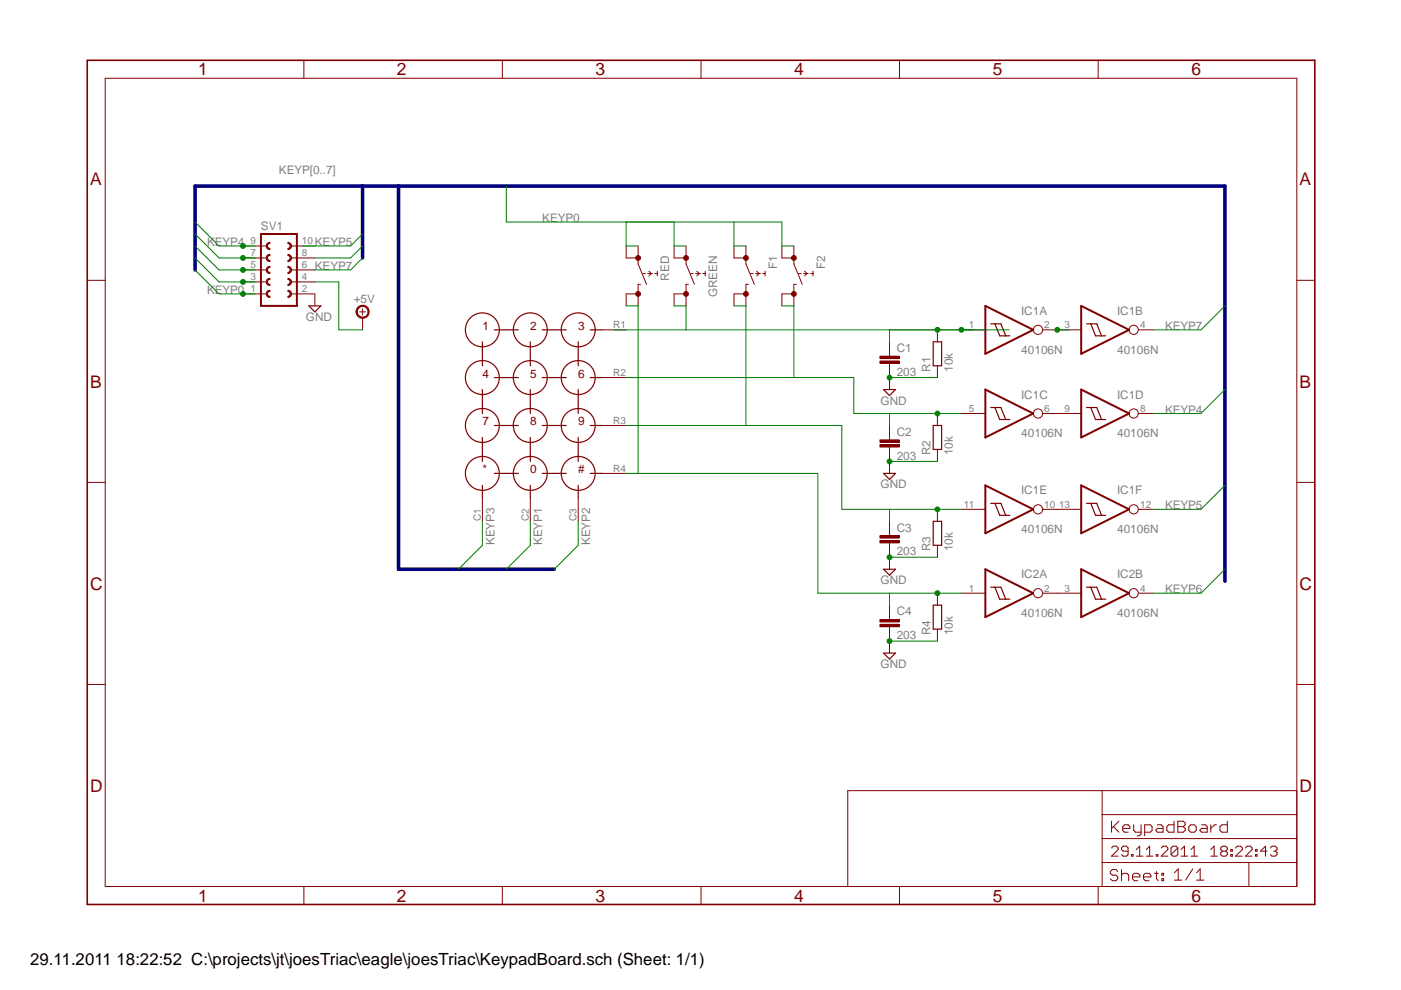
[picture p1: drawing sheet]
<svg xmlns="http://www.w3.org/2000/svg" width="297mm" height="210mm" viewBox="0 0 297 210" stroke-linecap="round" stroke-linejoin="round" font-family="sans-serif">
<g fill="none" stroke="#800000" stroke-width=".25">
<path d="M102.3 72.5v5.1M104.8 69.9h5.1M112.4 72.5v5.1M115 69.9h5.1M122.6 72.5v5.1M125.1 69.9h2.6M102.3 82.6v5.1M102.3 92.8v5M104.8 80.1h5.1M104.8 90.2h5.1M112.4 82.6v5.1M112.4 92.8v5"/>
<path d="M115 80.1h5.1M115 90.2h5.1M122.6 82.6v5.1M122.6 92.8v5M125.1 80.1h2.6M125.1 90.2h2.6M102.3 102.9v2.6M104.8 100.4h5.1M112.4 102.9v2.6M115 100.4h5.1M122.6 102.9v2.6M125.1 100.4h2.6"/>
<circle cx="102.3" cy="69.9" r="3.6"/>
<circle cx="112.4" cy="69.9" r="3.6"/>
<circle cx="122.6" cy="69.9" r="3.6"/>
<circle cx="102.3" cy="80.1" r="3.6"/>
<circle cx="102.3" cy="90.2" r="3.6"/>
<circle cx="112.4" cy="90.2" r="3.6"/>
<circle cx="112.4" cy="80.1" r="3.6"/>
<circle cx="122.6" cy="80.1" r="3.6"/>
<circle cx="122.6" cy="90.2" r="3.6"/>
<circle cx="102.3" cy="100.4" r="3.6"/>
<circle cx="112.4" cy="100.4" r="3.6"/>
<circle cx="122.6" cy="100.4" r="3.6"/>
</g>
<g fill="none" stroke="#800000" stroke-width=".21">
<path d="M22.3 16.6h252.7v171.4h-252.7zM64.4 12.8v3.8M106.5 12.8v3.8M148.6 12.8v3.8M190.7 12.8v3.8M232.8 12.8v3.8M18.5 59.4h3.8M275 59.4h3.8M127.7 69.9h5.1M188.6 72.5v2.5M188.6 77.6v2.5M127.7 80.1h5.1"/>
<path d="M127.7 90.2h5.1M18.5 102.3h3.8M102.3 105.5v5M112.4 105.5v5M122.6 105.5v5M127.7 100.4h5.1M275 102.3h3.8M18.5 145.1h3.8M275 145.1h3.8M233.7 167.6v20.4M233.7 177.8h41.3M233.7 172.7h41.3"/>
<path d="M235.7 174.1v2.3M235.7 179.8l.3-.4h.7l.4 .4v.3l-1.4 1.4h1.4M236.1 175.3l1.1 1.1M237.2 174.1l-1.5 1.5M238 175.6h1.6v-.3l-.4-.4h-.8l-.4 .4v.8l.4 .3h.8M240.4 174.9v1.2l.3 .3h1.2M241.9 174.9v1.9l-.4 .4h-.4M242.7 176.4h1.2l.4-.3v-.8l-.4-.4h-1.2v2.3M245.4 174.9h.8l.4 .4v1.1h-1.2l-.4-.3 .4-.5h1.2M246.2 179.8l.3-.4h.8l.3 .4v.3l-1.4 1.4h1.4M248.9 174.1v2.3h-1.1l-.4-.3v-.8l.4-.4h1.1M249.7 174.1h1.2l.4 .4v.4l-.4 .4 .4 .3v.5l-.4 .3h-1.2z"/>
<path d="M249.7 179.8v1.4l-.4 .3h-.6l-.4-.3M249.7 175.3h1.2M249.7 179.8l-.4-.4h-.6l-.4 .4v1.4M249.7 179.8l-1.4 1.4M252 175.3l.4-.4h.8l.4 .4v.8l-.4 .3h-.8l-.4-.3zM254.8 174.9h.8l.3 .4v1.1h-1.1l-.4-.3 .4-.5h1.1M256.7 174.9v1.5M257.9 174.9h-.4l-.8 .7M260.2 174.1v2.3h-1.1l-.4-.3v-.8l.4-.4h1.1M262 179.8l.3-.4h.7l.4 .4v.3l-1.4 1.4h1.4M264.1 179.8l.3-.4h.7l.4 .4v.3l-1.4 1.4h1.4M269.3 179.8l.4-.4h.7l.4 .4v.3l-.4 .4"/>
<path d="M275 167.6h-95.3v20.4M64.4 188v3.8M106.5 188v3.8M148.6 188v3.8M190.7 188v3.8M232.8 188v3.8M233.7 182.9h41.3M237 184.8l-.4-.4h-.8l-.4 .4v.4l.4 .3h.8l.4 .4v.4l-.4 .4h-.8l-.4-.4M237.8 184.4v2.3M237.8 185.5l.4-.3h.7l.4 .3v1.2M239.2 180.5h-1.1l-.3-.4v-.3l.3-.4h.7l.4 .4v1.4l-.4 .3h-.7l-.3-.3M239.9 181.2h.3v.3h-.3z"/>
<path d="M240.1 185.9h1.6v-.4l-.4-.3h-.8l-.4 .3v.8l.4 .4h.8M240.9 181.5h1.5M240.9 180.1l.7-.7v2.1M242.4 185.9h1.6v-.4l-.4-.3h-.8l-.4 .3v.8l.4 .4h.8M243 181.5h1.4M243 180.1l.8-.7v2.1M244.8 185.2h.8M245.1 181.2h.4v.3h-.4zM245.2 184.8v1.5l.4 .4M246.3 185.2h.4v.3h-.4zM246.3 186.3h.4v.4h-.4zM249 185l.8-.8v2.4"/>
<path d="M249 186.6h1.6M250.4 181.5h1.4M250.4 180.1l.7-.7v2.1M252.5 181.5h1.4M252.5 180.1l.7-.7v2.1M252.9 184.2l-1.5 2.4M253.7 186.6h1.6M253.7 185l.8-.8v2.4M256.7 181.5h1.4M256.7 180.1l.7-.7v2.1M259.2 180.5l-.4-.4v-.3l.4-.4h.7l.3 .4v.3l-.3 .4M259.2 180.5l-.4 .3v.4l.4 .3h.7l.3-.3v-.4l-.3-.3"/>
<path d="M259.2 180.5h.7M260.9 181.2h.4v.3h-.4zM260.9 180.1h.4v.4h-.4zM264.8 182.9v5.1M266.2 181.2h.3v.3h-.3zM266.2 180.1h.3v.4h-.3zM268.6 180.5h-1.4l1.1-1.1v2.1M270 180.5h.4M270.4 180.5l.4 .3v.4l-.4 .3h-.7l-.4-.3"/>
</g>
<path d="M18.5 12.8h260.3v179h-260.3z" fill="none" stroke="#800000" stroke-width=".34"/>
<path d="M186.6 76.5h4v.5h-4z" fill-rule="evenodd" fill="#800000"/>
<path d="M186.6 76.5h4v.5h-4z" fill="none" stroke="#800000" stroke-width=".21"/>
<path d="M186.6 75.5h4v.5h-4z" fill-rule="evenodd" fill="#800000"/>
<path d="M51.5 59.8h5.1M51.5 57.2h5.1M51.5 62.3h5.1M186.6 75.5h4v.5h-4zM188.6 75v.5M188.6 77v.6M198.8 69.9v2.6M198.8 77.6v2.5M188.6 80.1v2.5" fill="none" stroke="#800000" stroke-width=".21"/>
<path d="M197.9 72.5h1.7v5.1h-1.7zM187.3 82.6h2.6l-1.3 1.3z" fill="none" stroke="#800000" stroke-width=".25"/>
<path d="M55.3 64.9h7.6" fill="none" stroke="#800000" stroke-width=".42"/>
<path d="M56.6 56.8l.5-.3h.1v.2a.51 .51 0 0 0-.5 .5 .51 .51 0 0 0 .5 .5v.3a.76 .76 0 0 1-.7-.4 .76 .76 0 0 1 .1-.8z" fill-rule="evenodd" fill="#800000"/>
<path d="M56.6 56.8l.5-.3h.1v.2a.51 .51 0 0 0-.5 .5 .51 .51 0 0 0 .5 .5v.3a.76 .76 0 0 1-.7-.4 .76 .76 0 0 1 .1-.8z" fill="none" stroke="#800000" stroke-width=".21"/>
<path d="M56.6 59.4l.5-.4h.1v.3a.51 .51 0 0 0-.5 .5 .51 .51 0 0 0 .5 .5v.2a.76 .76 0 0 1-.7-.3 .76 .76 0 0 1 .1-.8z" fill-rule="evenodd" fill="#800000"/>
<path d="M56.6 59.4l.5-.4h.1v.3a.51 .51 0 0 0-.5 .5 .51 .51 0 0 0 .5 .5v.2a.76 .76 0 0 1-.7-.3 .76 .76 0 0 1 .1-.8z" fill="none" stroke="#800000" stroke-width=".21"/>
<path d="M56.8 61.6h.4v.2a.51 .51 0 0 0-.5 .5 .51 .51 0 0 0 .5 .5v.3a.79 .79 0 0 1-.7-.6 .79 .79 0 0 1 .3-.9z" fill-rule="evenodd" fill="#800000"/>
<path d="M61.7 59.8h5.1M61.7 57.2h5.1M56.8 61.6h.4v.2a.51 .51 0 0 0-.5 .5 .51 .51 0 0 0 .5 .5v.3a.79 .79 0 0 1-.7-.6 .79 .79 0 0 1 .3-.9zM61.7 62.3h5.1" fill="none" stroke="#800000" stroke-width=".21"/>
<path d="M61 56.5a.76 .76 0 0 1 .8 .7 .76 .76 0 0 1-.8 .8v-.3a.51 .51 0 0 0 .5-.5 .51 .51 0 0 0-.5-.5z" fill-rule="evenodd" fill="#800000"/>
<path d="M61 56.5a.76 .76 0 0 1 .8 .7 .76 .76 0 0 1-.8 .8v-.3a.51 .51 0 0 0 .5-.5 .51 .51 0 0 0-.5-.5z" fill="none" stroke="#800000" stroke-width=".21"/>
<path d="M61 59a.76 .76 0 0 1 .8 .8 .76 .76 0 0 1-.8 .7v-.2a.51 .51 0 0 0 .5-.5 .51 .51 0 0 0-.5-.5z" fill-rule="evenodd" fill="#800000"/>
<path d="M61 59a.76 .76 0 0 1 .8 .8 .76 .76 0 0 1-.8 .7v-.2a.51 .51 0 0 0 .5-.5 .51 .51 0 0 0-.5-.5z" fill="none" stroke="#800000" stroke-width=".21"/>
<path d="M61 61.6a.76 .76 0 0 1 .8 .7 .76 .76 0 0 1-.8 .8v-.3a.51 .51 0 0 0 .5-.5 .51 .51 0 0 0-.5-.5z" fill-rule="evenodd" fill="#800000"/>
<path d="M51.5 54.7h5.1M51.5 52.2h5.1M61 61.6a.76 .76 0 0 1 .8 .7 .76 .76 0 0 1-.8 .8v-.3a.51 .51 0 0 0 .5-.5 .51 .51 0 0 0-.5-.5z" fill="none" stroke="#800000" stroke-width=".21"/>
<path d="M55.3 64.9v-15.3h7.6v15.3" fill="none" stroke="#800000" stroke-width=".42"/>
<path d="M56.6 51.7l.5-.3h.1v.2a.51 .51 0 0 0-.5 .6 .51 .51 0 0 0 .5 .5v.2a.76 .76 0 0 1-.7-.4 .76 .76 0 0 1 .1-.8z" fill-rule="evenodd" fill="#800000"/>
<path d="M56.6 51.7l.5-.3h.1v.2a.51 .51 0 0 0-.5 .6 .51 .51 0 0 0 .5 .5v.2a.76 .76 0 0 1-.7-.4 .76 .76 0 0 1 .1-.8z" fill="none" stroke="#800000" stroke-width=".21"/>
<path d="M56.6 54.3l.5-.4h.1v.3a.51 .51 0 0 0-.5 .5 .51 .51 0 0 0 .5 .5v.3a.76 .76 0 0 1-.7-.4 .76 .76 0 0 1 .1-.8z" fill-rule="evenodd" fill="#800000"/>
<path d="M56.6 54.3l.5-.4h.1v.3a.51 .51 0 0 0-.5 .5 .51 .51 0 0 0 .5 .5v.3a.76 .76 0 0 1-.7-.4 .76 .76 0 0 1 .1-.8zM61.7 54.7h5.1M61.7 52.2h5.1" fill="none" stroke="#800000" stroke-width=".21"/>
<path d="M61 51.4a.76 .76 0 0 1 .8 .8 .76 .76 0 0 1-.8 .7v-.2a.51 .51 0 0 0 .5-.5 .51 .51 0 0 0-.5-.6z" fill-rule="evenodd" fill="#800000"/>
<path d="M61 51.4a.76 .76 0 0 1 .8 .8 .76 .76 0 0 1-.8 .7v-.2a.51 .51 0 0 0 .5-.5 .51 .51 0 0 0-.5-.6z" fill="none" stroke="#800000" stroke-width=".21"/>
<path d="M61 53.9a.76 .76 0 0 1 .8 .8 .76 .76 0 0 1-.8 .8v-.3a.51 .51 0 0 0 .5-.5 .51 .51 0 0 0-.5-.5z" fill-rule="evenodd" fill="#800000"/>
<path d="M61 53.9a.76 .76 0 0 1 .8 .8 .76 .76 0 0 1-.8 .8v-.3a.51 .51 0 0 0 .5-.5 .51 .51 0 0 0-.5-.5zM66.8 62.3v2.6M76.9 67.4v2.5" fill="none" stroke="#800000" stroke-width=".21"/>
<path d="M65.5 64.9h2.5l-1.2 1.2z" fill="none" stroke="#800000" stroke-width=".25"/>
<path d="M75.8 65.2a1.4 1.4 0 0 1 2.2 .1 1.4 1.4 0 0 1-.7 2.1 1.4 1.4 0 0 1-1.8-1.3h.2a1.15 1.15 0 0 1 1.6-1.1 1.15 1.15 0 0 1 .4 1.9 1.15 1.15 0 0 1-1.9-.4l-.1-.4h-.2z" fill-rule="evenodd" fill="#800000"/>
<path d="M132.8 52.2v2.5h2.5v-2.5M135.3 56l1.8 4.3M136.3 58h.5M137.3 58h1M137.6 57.5l.5 .5-.5 .5M138.8 58h.6M139.4 57.5v1M75.8 65.2a1.4 1.4 0 0 1 2.2 .1 1.4 1.4 0 0 1-.7 2.1 1.4 1.4 0 0 1-1.8-1.3h.2a1.15 1.15 0 0 1 1.6-1.1 1.15 1.15 0 0 1 .4 1.9 1.15 1.15 0 0 1-1.9-.4l-.1-.4h-.2zM76.2 66.1h1.3M76.9 65.5v1.3M132.8 64.9v-2.6h2.5v2.6M135.3 60.3h.5" fill="none" stroke="#800000" stroke-width=".21"/>
<circle cx="135.3" cy="54.7" r=".51" fill="#800000"/>
<g fill="none" stroke="#800000" stroke-width=".21">
<path d="M135.3 54.7v1.3M135.3 60.3v2"/>
<circle cx="135.3" cy="54.7" r=".51"/>
</g>
<circle cx="135.3" cy="62.3" r=".51" fill="#800000"/>
<g fill="none" stroke="#800000" stroke-width=".21">
<path d="M142.9 52.2v2.5h2.6v-2.5M145.5 56l1.7 4.3M146.5 58h.5M147.5 58h1M147.7 57.5l.5 .5-.5 .5M149 58h.5M149.5 57.5v1M142.9 64.9v-2.6h2.6v2.6M145.5 60.3h.5"/>
<circle cx="135.3" cy="62.3" r=".51"/>
</g>
<circle cx="145.4" cy="54.7" r=".51" fill="#800000"/>
<g fill="none" stroke="#800000" stroke-width=".21">
<path d="M145.5 54.7v1.3M145.5 60.3v2"/>
<circle cx="145.4" cy="54.7" r=".51"/>
</g>
<circle cx="145.4" cy="62.3" r=".51" fill="#800000"/>
<g fill="none" stroke="#800000" stroke-width=".21">
<path d="M188.6 90.2v2.6M188.6 95.3v2.5"/>
<circle cx="145.4" cy="62.3" r=".51"/>
</g>
<path d="M186.6 94.3h4v.5h-4z" fill-rule="evenodd" fill="#800000"/>
<path d="M186.6 94.3h4v.5h-4z" fill="none" stroke="#800000" stroke-width=".21"/>
<path d="M186.6 93.3h4v.5h-4z" fill-rule="evenodd" fill="#800000"/>
<path d="M186.6 93.3h4v.5h-4zM188.6 92.8v.5M188.6 94.8v.5M188.6 97.8v2.6M198.8 87.7v2.5M198.8 95.3v2.5M188.6 110.5v2.6M188.6 115.6v2.6" fill="none" stroke="#800000" stroke-width=".21"/>
<path d="M197.9 90.2h1.7v5.1h-1.7zM187.3 100.4h2.6l-1.3 1.2z" fill="none" stroke="#800000" stroke-width=".25"/>
<path d="M186.6 114.6h4v.5h-4z" fill-rule="evenodd" fill="#800000"/>
<path d="M186.6 114.6h4v.5h-4z" fill="none" stroke="#800000" stroke-width=".21"/>
<path d="M186.6 113.6h4v.5h-4z" fill-rule="evenodd" fill="#800000"/>
<path d="M186.6 113.6h4v.5h-4zM188.6 113.1v.5M188.6 115.1v.5M188.6 118.2v2.5M198.8 108v2.5M198.8 115.6v2.6M188.6 128.3v2.6M188.6 133.4v2.5" fill="none" stroke="#800000" stroke-width=".21"/>
<path d="M197.9 110.5h1.7v5.1h-1.7zM187.3 120.7h2.6l-1.3 1.3z" fill="none" stroke="#800000" stroke-width=".25"/>
<path d="M186.6 132.4h4v.5h-4z" fill-rule="evenodd" fill="#800000"/>
<path d="M186.6 132.4h4v.5h-4z" fill="none" stroke="#800000" stroke-width=".21"/>
<path d="M186.6 131.4h4v.5h-4z" fill-rule="evenodd" fill="#800000"/>
<g fill="none" stroke="#800000" stroke-width=".21">
<path d="M155.6 52.2v2.5h2.6v-2.5M158.2 56l1.7 4.3M159.2 58h.5M160.2 58h1M160.4 57.5l.5 .5-.5 .5M161.7 58h.5M162.2 57.5v1M155.6 64.9v-2.6h2.6v2.6M158.2 60.3h.5M203.8 69.9h5.1M221.1 69.9h8.1M241.4 69.9h3.1"/>
<path d="M203.8 87.7h5.1M221.1 87.7h8.1M241.4 87.7h3.1M203.8 108h5.1M221.1 108h8.1M241.4 108h3.1M186.6 131.4h4v.5h-4zM188.6 130.9v.5M188.6 132.9v.5M188.6 135.9v2.6M198.8 125.8v2.5M198.8 133.4v2.5"/>
<path d="M203.8 125.8h5.1M221.1 125.8h8.1M241.4 125.8h3.1"/>
<circle cx="220.1" cy="69.9" r=".98"/>
<circle cx="240.4" cy="69.9" r=".98"/>
<circle cx="220.1" cy="87.7" r=".98"/>
<circle cx="240.4" cy="87.7" r=".98"/>
<circle cx="220.1" cy="108" r=".98"/>
<circle cx="240.4" cy="108" r=".98"/>
<circle cx="220.1" cy="125.8" r=".98"/>
<circle cx="240.4" cy="125.8" r=".98"/>
</g>
<g fill="none" stroke="#800000" stroke-width=".25">
<path d="M210.1 68.7h2.1l1 2.5M210.9 68.7l1.1 2.5h2.1M230.4 68.7h2.1l1 2.5M231.3 68.7l1 2.5h2.1M210.1 86.4h2.1l1 2.5M210.9 86.4l1.1 2.5h2.1M230.4 86.4h2.1l1 2.5M231.3 86.4l1 2.5h2.1M210.1 106.7h2.1l1 2.6M210.9 106.7l1.1 2.6h2.1M230.4 106.7h2.1l1 2.6M231.3 106.7l1 2.6h2.1"/>
<path d="M187.3 138.5h2.6l-1.3 1.2zM197.9 128.3h1.7v5.1h-1.7zM210.1 124.5h2.1l1 2.5M210.9 124.5l1.1 2.5h2.1M230.4 124.5h2.1l1 2.5M231.3 124.5l1 2.5h2.1"/>
</g>
<path d="M208.9 64.9l10.2 5-10.2 5.1zM229.2 64.9l10.2 5-10.2 5.1zM208.9 82.6l10.2 5.1-10.2 5.1zM229.2 82.6l10.2 5.1-10.2 5.1zM208.9 102.9l10.2 5.1-10.2 5.1zM229.2 102.9l10.2 5.1-10.2 5.1zM208.9 120.7l10.2 5.1-10.2 5.1zM229.2 120.7l10.2 5.1-10.2 5.1z" fill="none" stroke="#800000" stroke-width=".42"/>
<circle cx="158.1" cy="54.7" r=".51" fill="#800000"/>
<g fill="none" stroke="#800000" stroke-width=".21">
<path d="M158.2 54.7v1.3M158.2 60.3v2"/>
<circle cx="158.1" cy="54.7" r=".51"/>
</g>
<circle cx="158.1" cy="62.3" r=".51" fill="#800000"/>
<g fill="none" stroke="#800000" stroke-width=".21">
<path d="M165.8 52.2v2.5h2.5v-2.5M168.3 56l1.8 4.3M169.3 58h.5M170.3 58h1.1M170.6 57.5l.5 .5-.5 .5M171.9 58h.5M172.4 57.5v1M165.8 64.9v-2.6h2.5v2.6M168.3 60.3h.5"/>
<circle cx="158.1" cy="62.3" r=".51"/>
</g>
<circle cx="168.3" cy="54.7" r=".51" fill="#800000"/>
<g fill="none" stroke="#800000" stroke-width=".21">
<path d="M168.3 54.7v1.3M168.3 60.3v2"/>
<circle cx="168.3" cy="54.7" r=".51"/>
</g>
<circle cx="168.3" cy="62.3" r=".51" fill="#800000"/>
<circle cx="168.3" cy="62.3" r=".51" fill="none" stroke="#800000" stroke-width=".21"/>
<path d="M76.9 39.5v15.2M84.5 39.5v81.2h33M41.4 57.2v-17.7h218.3v83.7" fill="none" stroke="#000080" stroke-width=".76"/>
<path d="M130.2 69.9h83.8M142.9 64.9h2.6v5M188.6 80.1h10.2" fill="none" stroke="#008000" stroke-width=".21"/>
<circle cx="188.6" cy="80.1" r=".51" fill="#008000"/>
<g fill="none" stroke="#008000" stroke-width=".21">
<path d="M188.6 97.8h10.2"/>
<circle cx="188.6" cy="80.1" r=".51"/>
</g>
<circle cx="188.6" cy="97.8" r=".51" fill="#008000"/>
<g fill="none" stroke="#008000" stroke-width=".21">
<path d="M188.6 118.2h10.2"/>
<circle cx="188.6" cy="97.8" r=".51"/>
</g>
<circle cx="188.6" cy="118.2" r=".51" fill="#008000"/>
<g fill="none" stroke="#008000" stroke-width=".21">
<path d="M188.6 135.9h10.2"/>
<circle cx="188.6" cy="118.2" r=".51"/>
</g>
<circle cx="188.6" cy="135.9" r=".51" fill="#008000"/>
<g fill="none" stroke="#008000" stroke-width=".21">
<path d="M224.2 69.9h2.5"/>
<circle cx="188.6" cy="135.9" r=".51"/>
</g>
<circle cx="224.1" cy="69.9" r=".51" fill="#008000"/>
<g fill="none" stroke="#008000" stroke-width=".21">
<path d="M41.4 57.2l5 5.1h7.7M66.8 59.8h5v10.1h5.1"/>
<circle cx="224.1" cy="69.9" r=".51"/>
</g>
<circle cx="51.5" cy="62.3" r=".51" fill="#008000"/>
<g fill="none" stroke="#008000" stroke-width=".21">
<path d="M107.4 39.5v7.6h58.4v5.1h2.5M41.4 54.7l5 5.1h7.7M132.8 47.1v5.1h2.5M142.9 47.1v5.1h2.6M155.6 47.1v5.1h2.6"/>
<circle cx="51.5" cy="62.3" r=".51"/>
</g>
<circle cx="51.5" cy="59.8" r=".51" fill="#008000"/>
<g fill="none" stroke="#008000" stroke-width=".21">
<path d="M41.4 52.2l5 5h7.7M112.4 110.5v5.1l-5 5.1"/>
<circle cx="51.5" cy="59.8" r=".51"/>
</g>
<circle cx="51.5" cy="57.2" r=".51" fill="#008000"/>
<g fill="none" stroke="#008000" stroke-width=".21">
<path d="M41.4 49.6l5 5.1h7.7M102.3 110.5v5.1l-5.1 5.1M122.6 110.5v5.1l-5.1 5.1"/>
<circle cx="51.5" cy="57.2" r=".51"/>
</g>
<circle cx="51.5" cy="54.7" r=".51" fill="#008000"/>
<g fill="none" stroke="#008000" stroke-width=".21">
<path d="M41.4 47.1l5 5.1h7.7"/>
<circle cx="51.5" cy="54.7" r=".51"/>
</g>
<circle cx="51.5" cy="52.2" r=".51" fill="#008000"/>
<g fill="none" stroke="#008000" stroke-width=".21">
<path d="M76.9 49.6l-2.6 2.6h-10.1M76.9 52.2l-2.6 2.5h-7.5M76.9 54.7l-2.6 2.5h-7.5M132.8 64.9h2.5v35.5M259.7 64.9l-5.1 5h-10.1M259.7 82.6l-5.1 5.1h-10.1M132.8 100.4h40.6M259.7 102.9l-5.1 5.1h-10.1M198.8 125.8h5M259.7 120.7l-5.1 5.1h-10.1"/>
<circle cx="51.5" cy="52.2" r=".51"/>
</g>
<circle cx="198.7" cy="125.8" r=".51" fill="#008000"/>
<g fill="none" stroke="#008000" stroke-width=".21">
<path d="M173.4 100.4v25.4h25.4M198.8 108h5M188.6 125.8v2.5"/>
<circle cx="198.7" cy="125.8" r=".51"/>
</g>
<circle cx="198.7" cy="108" r=".51" fill="#008000"/>
<g fill="none" stroke="#008000" stroke-width=".21">
<path d="M155.6 64.9h2.6v25.3M203.8 69.9h2.6M132.8 90.2h45.7v17.8h20.3M188.6 108v2.5"/>
<circle cx="198.7" cy="108" r=".51"/>
</g>
<circle cx="203.8" cy="69.9" r=".51" fill="#008000"/>
<g fill="none" stroke="#008000" stroke-width=".21">
<path d="M198.8 69.9h5"/>
<circle cx="203.8" cy="69.9" r=".51"/>
</g>
<circle cx="198.7" cy="69.9" r=".51" fill="#008000"/>
<g fill="none" stroke="#008000" stroke-width=".21">
<path d="M165.8 64.9h2.5M198.8 69.9h-10.2v2.6M198.8 87.7h5"/>
<circle cx="198.7" cy="69.9" r=".51"/>
</g>
<circle cx="198.7" cy="87.7" r=".51" fill="#008000"/>
<g fill="none" stroke="#008000" stroke-width=".21">
<path d="M168.3 64.9v15.2M132.8 80.1h48.2v7.6h17.8M188.6 87.7v2.5"/>
<circle cx="198.7" cy="87.7" r=".51"/>
</g>
<g font-size="3.7" fill="#800000">
<text x="42" y="16">1</text>
<text x="84.2" y="16">2</text>
<text x="126.3" y="16">3</text>
<text x="168.4" y="16">4</text>
<text x="210.5" y="16">5</text>
<text x="252.6" y="16">6</text>
<text x="19.1" y="39.3">A</text>
<text x="275.5" y="39.3">A</text>
<text x="19.1" y="82.2">B</text>
<text x="275.5" y="82.2">B</text>
<text x="19.1" y="125">C</text>
<text x="275.5" y="125">C</text>
<text x="19.1" y="167.9">D</text>
<text x="275.5" y="167.9">D</text>
<text x="42" y="191.2">1</text>
<text x="84.2" y="191.2">2</text>
<text x="126.3" y="191.2">3</text>
<text x="168.4" y="191.2">4</text>
<text x="210.5" y="191.2">5</text>
<text x="252.6" y="191.2">6</text>
</g>
<text font-size="3.6" x="6.4" y="204.6">29.11.2011 18:22:52 C:\projects\jt\joesTriac\eagle\joesTriac\KeypadBoard.sch (Sheet: 1/1)</text>
<g font-size="2.5" fill="#808080">
<text x="59.1" y="36.9">KEYP[0..7]</text>
<text x="115" y="47.1">KEYP0</text>
<text x="43.9" y="52.2">KEYP4</text>
<text x="55.3" y="48.9">SV1</text>
<text x="66.8" y="52.2">KEYP5</text>
<text x="66.8" y="57.2">KEYP7</text>
<text x="141.9" y="59.5" transform="rotate(-90 141.9 59.5)">RED</text>
<text x="164.8" y="57.1" transform="rotate(-90 164.8 57.1)">F1</text>
<text x="174.9" y="57.1" transform="rotate(-90 174.9 57.1)">F2</text>
<text x="43.9" y="62.3">KEYP0</text>
<text x="75" y="64.2">+5V</text>
<text x="152.1" y="63.1" transform="rotate(-90 152.1 63.1)">GREEN</text>
<text x="64.9" y="68">GND</text>
<text x="216.5" y="66.8">IC1A</text>
<text x="236.9" y="66.8">IC1B</text>
<text x="247" y="69.9">KEYP7</text>
<text x="190.1" y="74.6">C1</text>
<text x="216.5" y="75">40106N</text>
<text x="236.9" y="75">40106N</text>
<text x="190.1" y="79.7">203</text>
<text x="197.3" y="78.8" transform="rotate(-90 197.3 78.8)">R1</text>
<text x="202.1" y="78.8" transform="rotate(-90 202.1 78.8)">10k</text>
<text x="186.7" y="85.8">GND</text>
<text x="216.5" y="84.5">IC1C</text>
<text x="236.9" y="84.5">IC1D</text>
<text x="247" y="87.7">KEYP4</text>
<text x="190.1" y="92.4">C2</text>
<text x="216.5" y="92.8">40106N</text>
<text x="236.9" y="92.8">40106N</text>
<text x="190.1" y="97.5">203</text>
<text x="197.3" y="96.6" transform="rotate(-90 197.3 96.6)">R2</text>
<text x="202.1" y="96.6" transform="rotate(-90 202.1 96.6)">10k</text>
<text x="186.7" y="103.5">GND</text>
<text x="216.5" y="104.8">IC1E</text>
<text x="236.9" y="104.8">IC1F</text>
<text x="247" y="108">KEYP5</text>
<text x="190.1" y="112.7">C3</text>
<text x="216.5" y="113.1">40106N</text>
<text x="236.9" y="113.1">40106N</text>
<text x="104.8" y="115.6" transform="rotate(-90 104.8 115.6)">KEYP3</text>
<text x="115" y="115.6" transform="rotate(-90 115 115.6)">KEYP1</text>
<text x="125.1" y="115.6" transform="rotate(-90 125.1 115.6)">KEYP2</text>
<text x="190.1" y="117.8">203</text>
<text x="197.3" y="116.9" transform="rotate(-90 197.3 116.9)">R3</text>
<text x="202.1" y="116.9" transform="rotate(-90 202.1 116.9)">10k</text>
<text x="186.7" y="123.9">GND</text>
<text x="216.5" y="122.6">IC2A</text>
<text x="236.9" y="122.6">IC2B</text>
<text x="247" y="125.8">KEYP6</text>
<text x="190.1" y="130.5">C4</text>
<text x="216.5" y="130.9">40106N</text>
<text x="236.9" y="130.9">40106N</text>
<text x="190.1" y="135.6">203</text>
<text x="197.3" y="134.7" transform="rotate(-90 197.3 134.7)">R4</text>
<text x="202.1" y="134.7" transform="rotate(-90 202.1 134.7)">10k</text>
<text x="186.7" y="141.6">GND</text>
</g>
<g font-size="2.5" fill="#800000">
<text x="102.3" y="69.9">1</text>
<text x="112.4" y="69.9">2</text>
<text x="122.6" y="69.9">3</text>
<text x="102.3" y="80.1">4</text>
<text x="112.4" y="80.1">5</text>
<text x="122.6" y="80.1">6</text>
<text x="102.3" y="90.2">7</text>
<text x="112.4" y="90.2">8</text>
<text x="122.6" y="90.2">9</text>
<text x="102.3" y="100.4">*</text>
<text x="112.4" y="100.4">0</text>
<text x="122.6" y="100.4">#</text>
</g>
<g font-size="2.1" fill="#808080">
<text x="53.1" y="51.8">9</text>
<text x="64" y="51.8">10</text>
<text x="53.1" y="59.4">3</text>
<text x="53.1" y="56.9">5</text>
<text x="53.1" y="54.3">7</text>
<text x="64" y="59.4">4</text>
<text x="64" y="56.9">6</text>
<text x="64" y="54.3">8</text>
<text x="53.1" y="61.9">1</text>
<text x="64" y="61.9">2</text>
<text x="130" y="69.6">R1</text>
<text x="205.4" y="69.6">1</text>
<text x="221.4" y="69.6">2</text>
<text x="225.7" y="69.6">3</text>
<text x="241.7" y="69.6">4</text>
<text x="130" y="79.7">R2</text>
<text x="130" y="89.9">R3</text>
<text x="205.4" y="87.3">5</text>
<text x="221.4" y="87.3">6</text>
<text x="225.7" y="87.3">9</text>
<text x="241.7" y="87.3">8</text>
<text x="130" y="100">R4</text>
<text x="204.4" y="107.7">11</text>
<text x="221.4" y="107.7">10</text>
<text x="224.5" y="107.7">13</text>
<text x="241.7" y="107.7">12</text>
<text x="101.9" y="110.5" transform="rotate(-90 101.9 110.5)">C1</text>
<text x="112.1" y="110.5" transform="rotate(-90 112.1 110.5)">C2</text>
<text x="122.3" y="110.5" transform="rotate(-90 122.3 110.5)">C3</text>
<text x="205.4" y="125.4">1</text>
<text x="221.4" y="125.4">2</text>
<text x="225.7" y="125.4">3</text>
<text x="241.7" y="125.4">4</text>
</g>
</svg>
